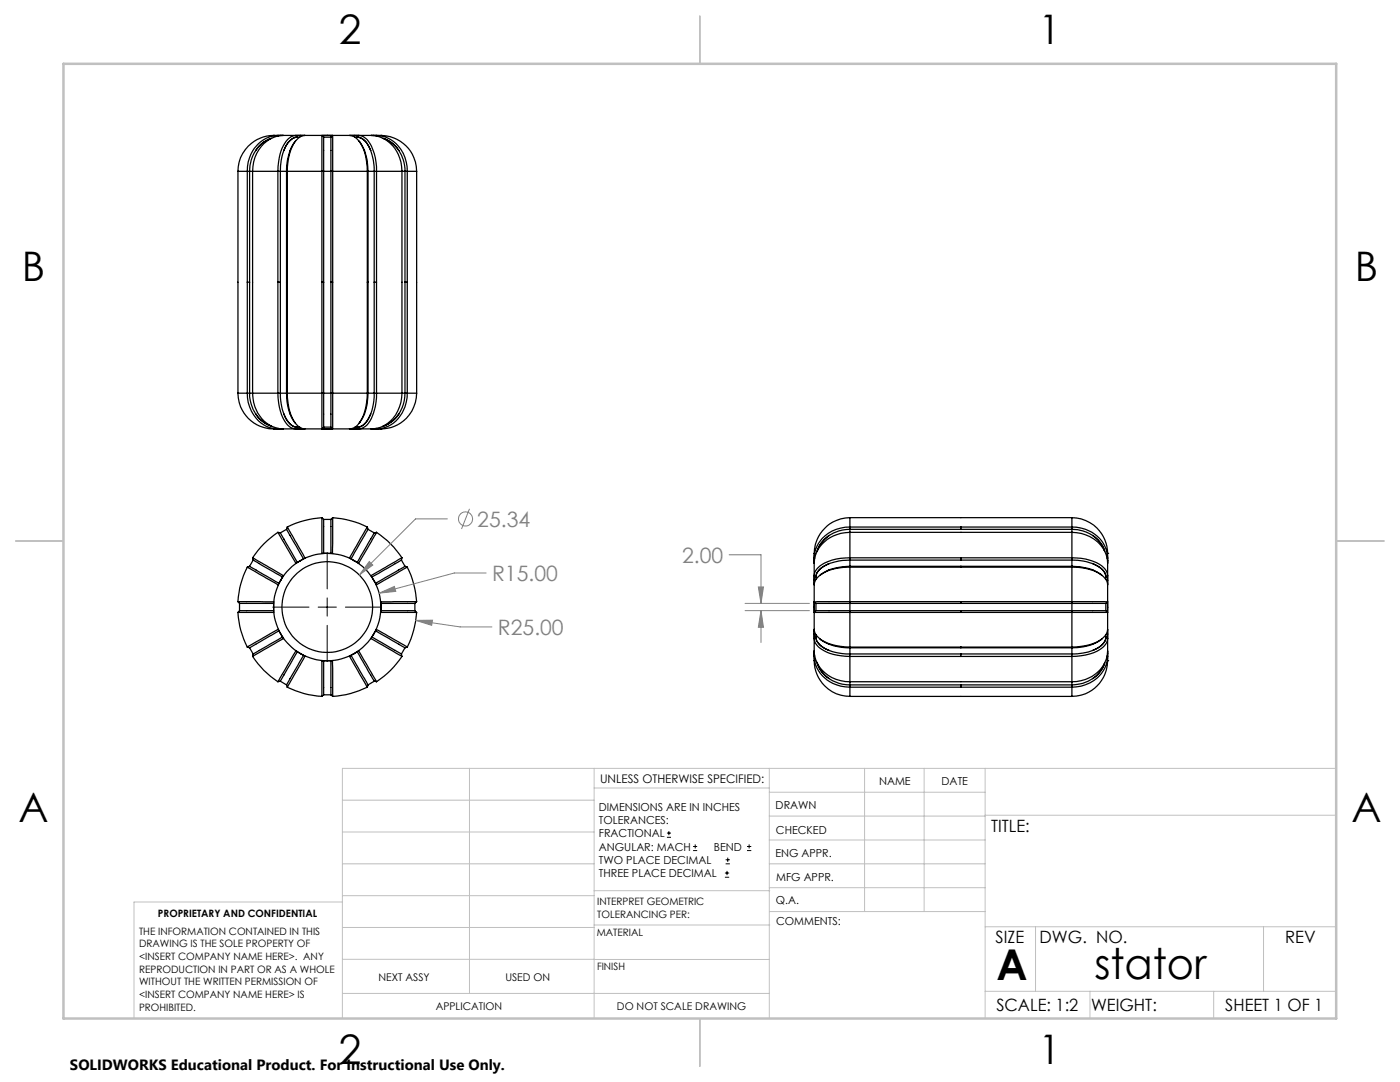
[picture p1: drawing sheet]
<svg xmlns="http://www.w3.org/2000/svg" width="279mm" height="216mm" viewBox="0 0 279 216" stroke-linecap="round" stroke-linejoin="round" font-family="sans-serif">
<g fill="none" stroke="#000" stroke-width=".25">
<path d="M47.5 34.2h1.9M47.5 34.2v44.3M49.4 34.2h1M49.4 34.2v44.3M50.4 34.2h5.1M50.4 34.2v44.3M51 30a7.2 7.2 0 0 0-1.2 4.2v44.3a7.5 7.5 0 0 0 1.2 4.1M54 27.7l-1.8 1-1.2 1.3M54.2 27.6l-.5 .2a5.5 5.5 0 0 0-2.7 2.2M54.6 27h1.4M54.6 27a7.2 7.2 0 0 0-7.1 7.2M54.6 27h.1"/>
<path d="M55.5 34.2h1.8M55.5 34.2v44.3M55.5 27a6.7 6.7 0 0 0-6.1 7.2M55.5 27h.5M55.5 27l.1 .1M56 27h.6a6.7 6.7 0 0 0-6.2 7.2M56 27h4M56.7 30l-.6 2-.1 2.2v45l.3 2.5 .4 .9M57.3 34.2h6.9M57.3 34.2v44.3M59 28.1a9.1 9.1 0 0 0-1.8 6.1v44.3a8.9 8.9 0 0 0 1.8 6M59.1 27a3.6 3.6 0 0 0-2.8 2.6l-.6 1.8-.2 2.8"/>
<path d="M59.1 27h.9M59.1 27l.2 .3M59.3 27.4a3.5 3.5 0 0 0-2.6 2.6M59.3 27.3a3.6 3.6 0 0 0-2.6 2.7M59.3 27.4h.5M59.3 27.3v.1M60 27h10.7M60 27h.9a3.1 3.1 0 0 0-2.5 2.1l-.8 2.3-.3 2.8M64.2 27l.4 .3v58l-.4 .3M64.2 27v7.2M64.2 34.2h2.2M64.2 27h2.2"/>
<path d="M64.2 34.2v44.3M64.6 27.4h1.4M66.4 27l-.4 .3v58l.4 .3M66.4 27v7.2M66.4 34.2h6.9M66.4 34.2v44.3M70.7 27h-1a3.7 3.7 0 0 1 2.8 2.6l.5 1.8 .3 2.8M70.7 27h.9M70.7 27h3.9M70.8 27.4h.5M71.3 27.4a3.5 3.5 0 0 1 2.7 2.6M71.3 27.3a3.5 3.5 0 0 1 2.7 2.7"/>
<path d="M71.3 27.3v.1M71.6 27a3.5 3.5 0 0 1 2.8 2.8l.5 1.6 .2 2.8M71.6 27l-.3 .3M71.6 28.1a8.7 8.7 0 0 1 1.8 6.1v44.3a8.6 8.6 0 0 1-1.8 6M73.3 34.2v44.3M73.3 34.2h1.8M74 30l.5 2 .2 1.7v45.5l-.3 2.2-.4 1.2M74.6 27h-.6a6.7 6.7 0 0 1 6.2 7.2M74.6 27h1.4M74.6 27h.5M75.1 27a6.6 6.6 0 0 1 6.2 7.2M75.1 27v.1"/>
<path d="M75.1 34.2h5.1M75.1 34.2v44.3M76 27h.1M76 27a7.2 7.2 0 0 1 7.1 7.2M76.4 27.6l.5 .2a5.7 5.7 0 0 1 2.7 2.2M76.6 27.7l.9 .4 1 .6 1.1 1.3M79.6 30a7.3 7.3 0 0 1 1.2 4.2v45a7.5 7.5 0 0 1-1.2 3.4M80.2 34.2h1.1M80.2 34.2v44.3M81.3 34.2h1.8M81.3 34.2v44.3M83.1 34.2v44.3"/>
<path d="M49.4 56.3h.4M55.5 56.3h.5M57.2 56.3h.1M64.2 56.3h.4M66 56.3h.4M73.3 56.3h.1M74.7 56.3h.4M80.8 56.3h.5M47.5 78.5h1.9M47.5 78.5a7.1 7.1 0 0 0 7.1 7.1M49.4 78.5a6.8 6.8 0 0 0 5.5 7l.6 .1M49.4 78.5h1"/>
<path d="M50.4 78.5h5.1M50.4 78.5a6.7 6.7 0 0 0 6.2 7.1h-.6M55.5 78.5a10 10 0 0 0 1.9 6.3l.6 .5 1.1 .3M55.5 78.5h1.8M57.3 78.5h6.9M57.3 78.5a9.1 9.1 0 0 0 2.2 6.6l.9 .4 .5 .1h-.9M64.2 78.5v7.1M64.2 78.5h2.2M66.4 78.5h6.9M66.4 78.5v7.1M73.3 78.5a8.9 8.9 0 0 1-2.2 6.6l-.7 .3-.7 .2h1M73.3 78.5h1.8"/>
<path d="M75.1 78.5h5.1M75.1 78.5a9.1 9.1 0 0 1-2.1 6.6l-1 .4-.4 .1M80.2 78.5a7.1 7.1 0 0 1-4.4 6.8l-1.8 .3h.6M80.2 78.5h1.1M81.3 78.5a6.7 6.7 0 0 1-6.2 7.1M81.3 78.5h1.8M83.1 78.5a7.1 7.1 0 0 1-7.1 7.1M51 82.6l1.2 1.3 1.8 1.1M51 82.6a5.7 5.7 0 0 0 3.2 2.4M54.6 85.6h1.4M54.6 85.6h.1M55.5 85.6h.5"/>
<path d="M55.6 85.5l-.1 .1M56 85.6h4M56.7 82.6a3.4 3.4 0 0 0 2.6 2.6M56.7 82.6a3.5 3.5 0 0 0 2.6 2.7M59.1 85.6h.9M59.3 85.2h.5M59.3 85.3l-.2 .3M59.3 85.2v.1M60 85.6h10.7M64.2 85.6h2.2M64.6 85.2h1.4M70.7 85.6h3.9"/>
<path d="M70.7 85.6h.9M70.8 85.2h.5M71.3 85.3l.3 .3M71.3 85.2v.1M74 82.6a3.4 3.4 0 0 1-2.7 2.6M74 82.6a3.5 3.5 0 0 1-2.7 2.7M74.6 85.6h1.4M74.6 85.6h.5M75.1 85.5v.1M76 85.6h.1M79.6 82.6l-1.1 1.3-1 .7-.9 .4M79.6 82.6a6 6 0 0 1-3.2 2.4"/>
<path d="M49.4 113.2a16.9 16.9 0 0 0-1.9 6.9M49.4 113.2l6.1 3.5 .5-.9M49.8 113l5.9 3.4M49.8 113l-.4 .2M50.4 111.3l6.2 3.6-.6 .9M50.4 111.3l.1 .5M50.5 111.8l5.9 3.3M50.5 111.8l-.7 1.2M55.5 106.2a17.9 17.9 0 0 0-5.1 5.1M55.5 106.2l3.6 6.2 .9-.5M55.5 106.2l.5 .1M56 106.3l3.3 5.9"/>
<path d="M56 115.8a10.9 10.9 0 0 0 0 10.7M57.2 105.6l3.4 5.9M57.2 105.6l-1.2 .7M57.3 105.2l3.6 6.1-.9 .6M57.3 105.2l-.1 .4M60 111.9a10.6 10.6 0 0 1 10.7 0M60 111.9a10.9 10.9 0 0 0-4 3.9M64.2 103.3v7.1h2.2v-7.1M64.2 103.3a18.4 18.4 0 0 0-6.9 1.9M64.2 103.3l.4 .3M64.6 103.6v6.8M64.6 103.6h1.4"/>
<path d="M66 103.6v6.8M66.4 103.3a18.9 18.9 0 0 1 6.9 1.9M66.4 103.3l-.4 .3M70.7 111.9a10.4 10.4 0 0 1 3.9 3.9M73.3 105.2l-3.6 6.1 1 .6M73.3 105.2l.1 .4M73.4 105.6l-3.3 5.9M73.4 105.6l1.3 .7M74.6 115.8a10.7 10.7 0 0 1 0 10.7M74.7 106.3l-3.4 5.9M75.1 106.2l-3.5 6.2-.9-.5M75.1 106.2a18.6 18.6 0 0 1 5.1 5.1"/>
<path d="M75.1 106.2l-.4 .1M80.1 111.8l-5.9 3.3M80.1 111.8l.7 1.2M80.2 111.3l-6.2 3.6 .6 .9M80.2 111.3l-.1 .5M80.8 113l-5.8 3.4M80.8 113l.5 .2M81.3 113.2l-6.2 3.5-.5-.9M81.3 113.2a18.5 18.5 0 0 1 1.8 6.9M162.5 115.8v10.7M162.5 111.9v3.9M162.5 114.9v.9"/>
<path d="M162.5 110.4v1.5M162.5 110.4h.1M162.5 111.3v.6M162.5 114.9l.3 .2M162.5 111.3l.1 .1M162.8 115.1h.1M162.8 115.1v.5M163.6 114.8a8.4 8.4 0 0 1 5.3-1.8h45a9.5 9.5 0 0 1 5.9 1.7l.2 .1M165.5 112.5l1.9-.6 2.2-.1h44.3a11.7 11.7 0 0 1 4.2 .7M165.5 112.5a3.5 3.5 0 0 0-2.7 2.6M165.5 106.9a7.6 7.6 0 0 1 4.1-1.3h44.3a7.6 7.6 0 0 1 4.2 1.3M165.5 106.9l-1.7 1.5-.7 1.5"/>
<path d="M165.5 106.9l-.6 .4a5.6 5.6 0 0 0-1.8 2.7M169.6 113.2v6.9M169.6 113.2a8.6 8.6 0 0 0-6.5 2.2l-.4 .4-.2 .9v-.9M169.6 106.2v5.1M169.6 111.3a8.7 8.7 0 0 0-6.5 2.2l-.5 .7-.1 .7M169.6 106.2a6.8 6.8 0 0 0-7.1 6.2v-.5M169.6 105.2a6.6 6.6 0 0 0-7.1 6.1M169.6 103.3v1.9M169.6 103.3a7.2 7.2 0 0 0-7.1 7.1M169.6 113.2h44.3M169.6 105.2v1M169.6 111.3v1.9"/>
<path d="M169.6 111.3h44.3M169.6 106.2h44.3M169.6 105.2h44.3M169.6 103.3h44.3M191.8 105.2v.4M191.8 111.3v.5M191.8 113v.2M213.9 113.2a8.4 8.4 0 0 1 6.6 2.2l.4 .6 .2 .7v-.9M213.9 113.2v6.9M213.9 106.2a6.8 6.8 0 0 1 7.1 5.6l.1 .6v-.5M213.9 111.3a9 9 0 0 1 6.6 2.2l.3 .4 .3 1M213.9 106.2v5.1"/>
<path d="M213.9 105.2a6.7 6.7 0 0 1 7.2 6.1M213.9 103.3a7.2 7.2 0 0 1 7.2 7.1M213.9 103.3v1.9M213.9 105.2v1M213.9 111.3v1.9M218.1 112.5a3.5 3.5 0 0 1 2.6 2.6M218.1 106.9l1.3 1.1 .6 .9 .4 1M218.1 106.9a6 6 0 0 1 2.4 3.1M220.7 115.1v.5M220.7 115.1h.1M221.1 115.8v10.7M221.1 111.9v3.9"/>
<path d="M221.1 114.9v.9M221.1 110.4v1.5M221.1 110.4h.1M221.1 111.3v.6M221.1 114.9l-.4 .2M221.1 111.3l-.2 .1M47.5 120.1h7.1v2.1h-7.1M47.5 122.2a16.8 16.8 0 0 0 1.9 6.9M47.5 120.1l.3 .3M47.8 121.8h6.8M47.8 120.4h6.8M47.8 121.8l-.3 .4"/>
<path d="M47.8 120.4v1.4M49.4 129.1l.4 .2M49.8 129.3l.7 1.2M50.4 131a17.2 17.2 0 0 0 5.1 5M50.5 130.5l-.1 .5M55.7 125.9l-5.9 3.4M56 135.9l-.5 .1M56 135.9l1.2 .8M56 126.5l-.5-.9-6.1 3.5M56 126.5a11.7 11.7 0 0 0 4 3.9M56 126.5l.6 .9-6.2 3.6M56.4 127.1l-5.9 3.4"/>
<path d="M57.2 136.7l.1 .4M57.3 137.1a17.6 17.6 0 0 0 6.9 1.9M59.3 130.1l-3.3 5.8M60 130.4a10.8 10.8 0 0 0 10.7 0M60 130.4l.9 .6-3.6 6.1M60 130.4l-.9-.5-3.6 6.1M60.6 130.8l-3.4 5.9M64.2 139v-7.2h2.2v7.2M64.6 131.8v6.8M64.6 138.6l-.4 .4M64.6 138.6h1.4M66 131.8v6.8"/>
<path d="M66 138.6l.4 .4M70.1 130.8l3.3 5.9M70.7 130.4l-1 .6 3.6 6.1M70.7 130.4l.9-.5 3.5 6.1M71.3 130.1l3.4 5.8M73.3 137.1a18 18 0 0 1-6.9 1.9M73.4 136.7l-.1 .4M74.2 127.1l5.9 3.4M74.6 126.5l.5-.9 6.2 3.5M74.6 126.5a11.2 11.2 0 0 1-3.9 3.9M74.6 126.5l-.6 .9 6.2 3.6M74.7 135.9l.4 .1"/>
<path d="M74.7 135.9l-1.3 .8M75 125.9l5.8 3.4M76 121.8h6.8M76 120.4h6.8M80.1 130.5l.1 .5M80.2 131a17.9 17.9 0 0 1-5.1 5M80.8 129.3l-.7 1.2M81.3 129.1l-.5 .2M82.8 121.8l.3 .4M82.8 120.4v1.4M83.1 120.1h-7.1v2.1h7.1M83.1 122.2a18.4 18.4 0 0 1-1.8 6.9"/>
<path d="M83.1 120.1l-.3 .3M162.5 122.2l.3-.4h57.9l.4 .4M162.5 120.1l.3 .3h57.9l.4-.3M162.5 122.2h7.1M162.5 126.5v-.9a3.1 3.1 0 0 0 2.1 2.5l2.3 .7 2.7 .3M162.5 126.5v3.9M162.5 126.5v.9M162.5 127.4a3.7 3.7 0 0 0 2.6 2.8l1.8 .5 2.7 .3M162.5 130.4v-.5a6.7 6.7 0 0 0 7.1 6.1M162.5 130.4v1.4M162.5 131a6.8 6.8 0 0 0 7.1 6.1M162.5 130.4v.6"/>
<path d="M162.5 131.8a7.1 7.1 0 0 0 7.1 7.2M162.5 131.8h.1M162.5 120.1v2.1M162.6 130.9l-.1 .1M162.8 127.1a3.5 3.5 0 0 0 2.7 2.7M162.8 127.1l-.3 .3M162.8 127.1h.1M162.8 120.4v1.4M162.8 126.6v.5M163.1 132.3a5.7 5.7 0 0 0 2.4 3.1M163.1 132.4l1.1 1.9 1.3 1.1M163.6 127.5a8.6 8.6 0 0 0 6 1.8h44.3a8.9 8.9 0 0 0 6.1-1.8"/>
<path d="M165.5 129.8l1.2 .4 2.2 .3h45.6l1.6-.2 2-.5M165.5 135.4l.6 .4a7.6 7.6 0 0 0 3.5 .9h44.3l1.1-.1a6.4 6.4 0 0 0 3.1-1.2M169.6 122.2v6.9M169.6 120.1h-7.1M169.6 131v5M169.6 137.1v1.9M169.6 120.1h44.3M169.6 122.2h44.3M169.6 129.1h44.3M169.6 120.1v2.1M169.6 129.1v1.9M169.6 136v1.1"/>
<path d="M169.6 131h44.3M169.6 136h44.3M169.6 137.1h44.3M169.6 139h44.3M191.8 120.1v.3M191.8 121.8v.4M191.8 129.1v.2M191.8 130.5v.5M191.8 136.7v.4M213.9 120.1h7.2M213.9 122.2h7.2M213.9 122.2v6.9"/>
<path d="M213.9 131v5M213.9 137.1v1.9M213.9 120.1v2.1M213.9 129.1v1.9M213.9 136v1.1M220.4 132.4l-1 1.9-1.3 1.1M220.5 132.3a5.7 5.7 0 0 1-2.4 3.1M220.7 127.1a3.5 3.5 0 0 1-2.6 2.7M220.7 120.4v1.4M220.7 126.6v.5M220.7 127.1h.1M220.7 127.1l.4 .3"/>
<path d="M220.9 130.9l.2 .1M221.1 126.5v-.9a3.9 3.9 0 0 1-3.2 2.9l-2.1 .5-1.9 .1M221.1 127.4a3.3 3.3 0 0 1-2.1 2.5l-2.4 .8-2.7 .3M221.1 126.5v.9M221.1 126.5v3.9M221.1 130.4v-.5a6.7 6.7 0 0 1-7.2 6.1M221.1 130.4v1.4M221.1 131a6.5 6.5 0 0 1-6.3 6.1h-.9M221.1 130.4v.6M221.1 131.8h.1M221.1 131.8a7.2 7.2 0 0 1-7.2 7.2M221.1 120.1v2.1"/>
<circle cx="65.3" cy="121.1" r="9.1"/>
</g>
<g fill="none" stroke="#808080" stroke-width=".2">
<path d="M73.7 112l.7 .7-2.7 2zM75.7 118.4l3-1.4 .3 1zM89.3 103.5h-6.4l-11.2 11.2M93.7 101.5l-1.6 4.1M97 114.3h-6.3l-15 4.1M145.5 110.7h6.4v9.7M151.3 117.1h1.1l-.5 3.3zM83 123.8h3.3l-.2 1zM83 123.8l8.8 1.3h6.4M148.7 120.4h12.8M148.7 121.8h12.8M151.9 121.8l.5 3.4h-1.1z"/>
<path d="M151.9 121.8v6.4"/>
<circle cx="92.9" cy="103.5" r="1.41"/>
</g>
<g fill="none" stroke="#000" stroke-width=".2">
<path d="M65.3 110.3v7.2M65.3 119.3v3.6M54.4 121.1h7.3M63.5 121.1h3.6M65.3 124.8v7.2M68.9 121.1h7.3M133.1 167.1h.8M133.1 166.2h.8M133.5 165.8v.9M138.3 169.7h.8M138.3 168.9h.8M138.7 168.5v.8"/>
<path d="M144.7 175h.8M144.7 174.2h.8M144.8 172.4h.9M144.8 171.6h.9M145.1 173.8v.8M145.2 171.1v.9M149.1 169.7h.8M149.1 168.9h.8M149.5 168.5v.8"/>
</g>
<g fill="none" stroke="#c0c0c0" stroke-width=".2">
<path d="M68.3 159.7h50.3M93.7 153.3v44.9M118.6 153.3v49.9M118.6 157.2h34.9M153.5 153.3v49.9M153.5 158.1h43.1M172.5 153.3v28.6M184.4 153.3v28.6M196.6 153.3v49.9M266.7 153.3h-198.4v49.9M68.3 178.7h50.3M68.3 172.4h50.3"/>
<path d="M68.3 166h50.3M68.3 180h-41.6v23.2M118.6 177.7h35M153.5 167.6h43.1M153.5 162.8h43.1M153.5 172.4h43.1M153.5 177.1h43.1M196.6 162.7h70.1M68.3 198.2h85.2M68.3 191.4l85.2 .1M68.3 185.1h50.3M118.6 184.6h35"/>
<path d="M153.6 181.9h43M196.6 197.8h70.1M196.6 184.9h70.1M206.7 184.9v12.9M217.5 197.8v5.4M242.2 197.8v5.4M252.2 184.9v12.9"/>
</g>
<path d="M139.7 3.2v9.5M3.1 107.9h9.6M266.7 107.9h9.5M139.7 203.2v9.6" fill="none" stroke="#c0c0c0" stroke-width=".25"/>
<path d="M12.7 12.7h254v190.5h-254z" fill="none" stroke="#c0c0c0" stroke-width=".5"/>
<path d="M73.7 112l-2 2.7 2.7-2zM75.7 118.4l3.3-.4-.3-1zM83 123.8l3.1 1 .2-1zM151.3 117.1h1.1l-.5 3.3zM151.9 121.8l.5 3.4h-1.1z" fill="#808080"/>
<g font-size="8.5">
<text x="198.9" y="195.5">A</text>
<text x="218.4" y="195.4">stator</text>
</g>
<g font-size="8.1">
<text x="67.6" y="8.9">2</text>
<text x="207.3" y="8.9">1</text>
<text x="4.4" y="56.2">B</text>
<text x="270.4" y="56.2">B</text>
<text x="3.7" y="164.1">A</text>
<text x="269.7" y="164.1">A</text>
<text x="67.6" y="212.4">2</text>
<text x="207.3" y="212.4">1</text>
</g>
<g font-size="4.2" fill="#808080">
<text x="95.3" y="105.1">25.34</text>
<text x="136.1" y="112.3">2.00</text>
<text x="98.2" y="115.9">R15.00</text>
<text x="99.4" y="126.7">R25.00</text>
</g>
<g font-size="3.4">
<text x="197.8" y="166">TITLE:</text>
<text x="198.7" y="188.1">SIZE</text>
<text x="207.5" y="188.1">DWG. NO.</text>
<text x="256.5" y="188.2">REV</text>
<text x="198.8" y="201.7">SCALE: 1:2</text>
<text x="217.7" y="201.8">WEIGHT:</text>
<text x="244.5" y="201.7">SHEET 1 OF 1</text>
</g>
<text font-size="3" x="14" y="213.5">SOLIDWORKS Educational Product. For Instructional Use Only.</text>
<text font-size="2.4" x="119.8" y="156.2">UNLESS OTHERWISE SPECIFIED:</text>
<g font-size="2.2">
<text x="119.5" y="161.8">DIMENSIONS ARE IN INCHES</text>
<text x="154.8" y="161.4">DRAWN</text>
<text x="175.4" y="156.6">NAME</text>
<text x="187.9" y="156.7">DATE</text>
<text x="119.5" y="164.4">TOLERANCES:</text>
<text x="119.5" y="167.1">FRACTIONAL</text>
<text x="154.9" y="166.3">CHECKED</text>
<text x="119.5" y="169.7">ANGULAR: MACH</text>
<text x="119.5" y="172.4">TWO PLACE DECIMAL</text>
<text x="142.5" y="169.7">BEND</text>
<text x="154.8" y="171">ENG APPR.</text>
<text x="119.5" y="175">THREE PLACE DECIMAL</text>
<text x="154.9" y="175.7">MFG APPR.</text>
<text x="154.9" y="180.4">Q.A.</text>
<text x="154.9" y="184.6">COMMENTS:</text>
</g>
<g font-size="2.1">
<text x="75.5" y="195.7">NEXT ASSY</text>
<text x="100.9" y="195.7">USED ON</text>
<text x="86.9" y="201.5">APPLICATION</text>
<text x="123.1" y="201.6">DO NOT SCALE DRAWING</text>
</g>
<g font-size="2">
<text x="31.5" y="182.9">PROPRIETARY AND CONFIDENTIAL</text>
<text x="119.2" y="180.6">INTERPRET GEOMETRIC</text>
<text x="119.2" y="183.1">TOLERANCING PER:</text>
<text x="27.8" y="186.5">THE INFORMATION CONTAINED IN THIS</text>
<text x="27.8" y="189">DRAWING IS THE SOLE PROPERTY OF</text>
<text x="27.8" y="191.6">&lt;INSERT COMPANY NAME HERE&gt;. ANY</text>
<text x="119.1" y="186.7">MATERIAL</text>
<text x="27.8" y="194.1">REPRODUCTION IN PART OR AS A WHOLE</text>
<text x="27.8" y="196.6">WITHOUT THE WRITTEN PERMISSION OF</text>
<text x="119.1" y="193.5">FINISH</text>
<text x="27.8" y="199.1">&lt;INSERT COMPANY NAME HERE&gt; IS</text>
<text x="27.8" y="201.7">PROHIBITED.</text>
</g>
</svg>
